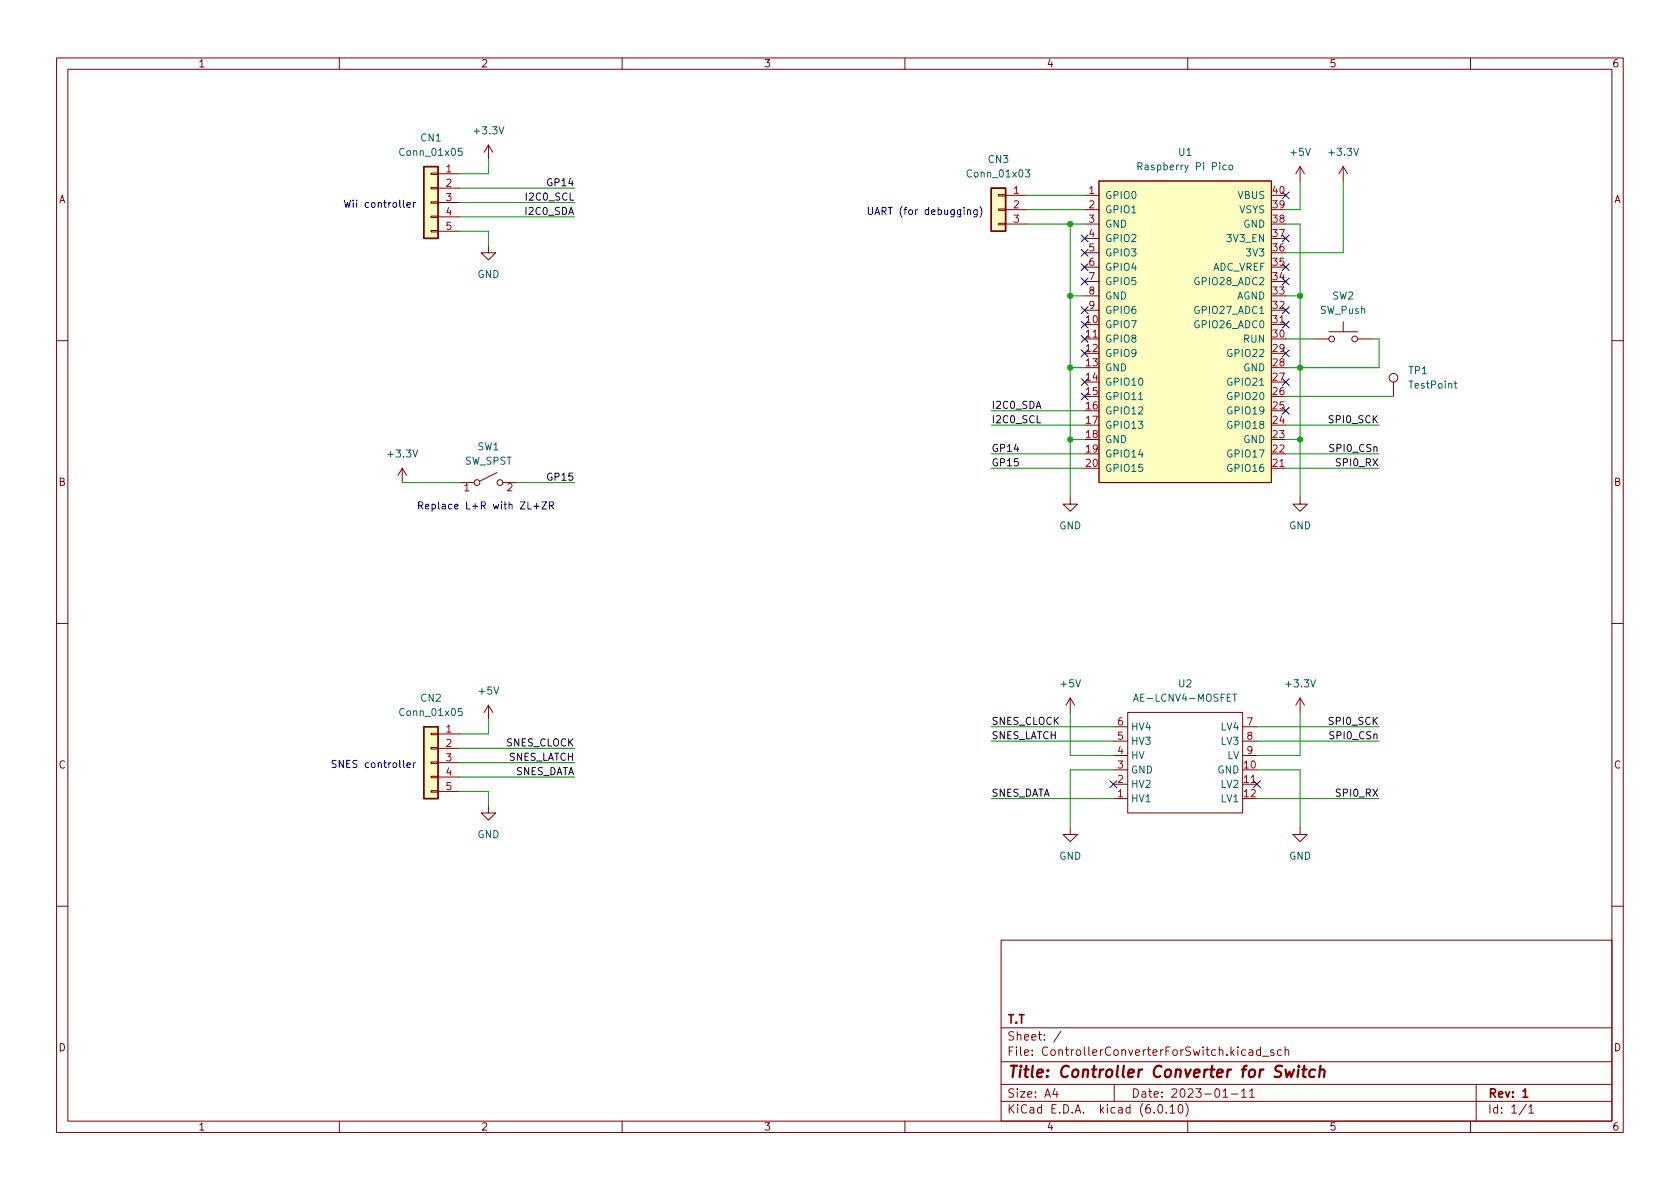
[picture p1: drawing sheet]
<svg xmlns="http://www.w3.org/2000/svg" width="297mm" height="210mm" viewBox="0 0 297 210" stroke-linecap="round" stroke-linejoin="round" font-family="sans-serif">
<g fill="none" stroke="#840000" stroke-width=".18">
<path d="M10 10.2h277v190.1h-277zM12 12.2h273v186.1h-273zM60 10.2v2M110 10.2v2M160 10.2v2M210 10.2v2M260 10.2v2M76.2 38.2h1.3v.3h-1.3zM76.2 35.7h1.3v.2h-1.3zM76.2 33.1h1.3v.3h-1.3zM76.2 30.6h1.3v.3h-1.3zM77.5 30.7h3.8"/>
<path d="M77.5 33.3h3.8M77.5 35.8h3.8M77.5 38.3h3.8M86.4 25.6l-.8 1.3M86.4 25.6v2.6M86.4 25.6l.7 1.3M176.5 39.5h1.3v.2h-1.3zM176.5 37h1.3v.2h-1.3zM176.5 34.4h1.3v.3h-1.3zM177.8 34.5h3.8M177.8 37.1h3.8M177.8 39.6h3.8"/>
<path d="M191.8 34.5h2.5M191.8 37.1h2.5M191.8 39.6h2.5M194.3 32h30.5v53.3h-30.5zM229.9 29.5l-.8 1.2M229.9 29.5v2.5M229.9 29.5l.7 1.2M237.5 29.5v2.5M237.5 29.5l-.8 1.2M237.5 29.5l.8 1.2M76.2 40.8h1.3v.2h-1.3zM77.5 40.9h3.8"/>
<path d="M86.4 43.4v1.3h1.2l-1.2 1.3-1.3-1.3h1.3M191.8 59.9h2.5M191.8 42.2h2.5M191.8 44.7h2.5M191.8 47.2h2.5M191.8 49.8h2.5M191.8 52.3h2.5M191.8 54.9h2.5M224.8 57.4h2.5M232.4 59.9h2.5M234.9 58.7h5.1M237.5 56.9v1.8"/>
<path d="M240 59.9h2.6M10 60.2h2M246.4 67.6v2.5M285 60.2h2M71.1 82.8l-.7 1.3M71.1 82.8v2.5M71.1 82.8l.8 1.3M81.3 85.3h2.5M87.9 83.6l-3.1 1.5M88.9 85.3h2.5M189.2 87.9v1.2h1.3l-1.3 1.3-1.2-1.3h1.2M224.8 82.8h2.5"/>
<path d="M229.9 87.9v1.2h1.2l-1.2 1.3-1.3-1.3h1.3M10 110.2h2M285 110.2h2M76.2 139.8h1.3v.3h-1.3zM76.2 137.3h1.3v.2h-1.3zM76.2 134.7h1.3v.3h-1.3zM76.2 132.2h1.3v.3h-1.3zM76.2 129.7h1.3v.2h-1.3zM77.5 129.8h3.8M77.5 132.3h3.8M77.5 134.9h3.8M77.5 137.4h3.8"/>
<path d="M77.5 139.9h3.8M86.4 124.7v2.5M86.4 124.7l-.8 1.3M86.4 124.7l.7 1.3M189.2 123.4l-.7 1.3M189.2 123.4v2.6M189.2 123.4l.8 1.3M196.8 138.7h2.6M196.8 136.1h2.6M196.8 133.6h2.6M196.8 131.1h2.6M196.8 128.5h2.6"/>
<path d="M199.4 126h20.3v17.8h-20.3zM219.7 138.7h2.5M219.7 133.6h2.5M219.7 131.1h2.5M219.7 128.5h2.5M229.9 123.4v2.6M229.9 123.4l-.8 1.3M229.9 123.4l.7 1.3M86.4 142.5v1.3h1.2l-1.2 1.2-1.3-1.2h1.3M189.2 146.3v1.3h1.3l-1.3 1.2-1.2-1.2h1.2M196.8 141.2h2.6M229.9 146.3v1.3h1.2l-1.2 1.2-1.3-1.2h1.3"/>
<path d="M10 160.2h2M177 166.3h108v32h-108zM285 160.2h2M60 198.3v2M110 198.3v2M160 198.3v2M177 194.8h108M177 191.8h108M177 187.8h108M177 181.8h108M186.5 192.5l-.4 1h1M186.9 193v1"/>
<path d="M187.6 182.4l-1.3 1.9M197 191.8v3M204.9 195.4l.2-.1a.81 .81 0 0 1 .6 .7 .81 .81 0 0 1-.3 .8h-.2a.81 .81 0 0 1-.6-.6 .81 .81 0 0 1 .3-.8zM206.2 196.7v.1M206.9 195.8l.4-.5v1.5M206.9 196.8h.8M208.5 195.4l.1-.1a.81 .81 0 0 1 .6 .7 .81 .81 0 0 1-.3 .8h-.1a.81 .81 0 0 1-.6-.6 .81 .81 0 0 1 .3-.8zM209.6 195.1a1.72 1.72 0 0 1 0 2.3M210 198.3v2M216.2 193l.4-.5v1.5M216.2 194h.9M217.7 193.5h1.2"/>
<path d="M219.5 193l.4-.5v1.5M219.5 194h.9M220.9 185.7h.5l.1 .9M220.9 193l.5-.5v1.5M220.9 194h.9M221.5 186l-.5 .1a.29 .29 0 0 0-.2 .2 .29 .29 0 0 0 .2 .3h.5M222.9 185.7l-.5-.1-.3 .3v.4l.2 .3h.6M222.9 185.1v1.5M223.2 186.8h1.2M225.2 185.7l-.3-.1-.3 .2 .1 .3 .5 .1v.4h-.6M226.6 185.7l-.5-.1-.2 .3v.4l.1 .3h.6M227.2 185.8l.2-.2 .4 .1 .1 .9"/>
<path d="M227.2 185.1v1.5M260 198.3v2M261 191.8v6.5M269.9 195.3l-1.3 1.9M270.3 195.8l.4-.5v1.5M270.3 196.8h.9"/>
<circle cx="235.5" cy="59.9" r=".51"/>
<circle cx="239.5" cy="59.9" r=".51"/>
<circle cx="246.4" cy="66.8" r=".76"/>
<circle cx="84.3" cy="85.3" r=".51"/>
<circle cx="88.4" cy="85.3" r=".51"/>
</g>
<path d="M269.3 193l.4-.5v1.5M269.3 194h.8" fill="none" stroke="#840000" stroke-width=".3"/>
<path d="M227.3 189.1l.2 1.4 .5-1 .3 1 .5-1.4M229.6 189.1l-.2 1.4M229.7 188.5l-.1 .1v.1l.2-.1-.1-.1-.1 .2M230.3 189.1h.7M230.6 188.5l-.2 1.7 .1 .2 .3 .1M232.5 189.2a.66 .66 0 0 0-1 .3v.6l.1 .3 .2 .1 .6-.1M233.4 189.3a.49 .49 0 0 1 .8 .1l-.1 1.1M233.5 188.5l-.3 2" fill="none" stroke="#840000" stroke-width=".4"/>
<g fill="#ffffc2" stroke="#ffffc2" stroke-width=".18">
<path d="M74.9 29.5h2.6v12.7h-2.6z"/>
<path d="M175.3 33.3h2.5v7.6h-2.5z"/>
<path d="M74.9 128.5h2.6v12.7h-2.6z"/>
<path d="M194.3 32h30.5v53.3h-30.5z"/>
</g>
<path d="M74.9 29.5h2.6v12.7h-2.6zM175.3 33.3h2.5v7.6h-2.5zM74.9 128.5h2.6v12.7h-2.6z" fill="none" stroke="#840000" stroke-width=".25"/>
<g fill="none" stroke="#006464" stroke-width=".18">
<path d="M81.7 26.2h-.6l-.1 .6 .2-.1 .4 .1 .1 .1v.5l-.2 .1-.5-.1M181.3 30h.8l-.5 .5 .4 .1v.6l-.2 .1-.5-.1M201.2 29.4h.6l.1-.2v-.3l-.7-.1v1.2M201.5 29.4l.4 .6M216.8 29.2h-.4l-.2 .2 .1 .6h.5M217.4 29.3l.1-.1 .4 .1 .1 .5-.2 .2h-.3l-.1-.1zM201.3 70.7h.8M257.1 67.8h.5M257.3 67.4v1.1l.3 .1M81.7 125.3h-.6l-.1 .6 .2-.1h.4l.1 .2v.4l-.2 .2-.5-.2M200.4 124l.4-1.3 .5 1.3M200.5 123.6h.6"/>
<path d="M218 122.7h.7"/>
</g>
<g fill="none" stroke="#0000c2" stroke-width=".18">
<path d="M60.9 35.4l.3 1.3 .2-.9 .3 .9 .3-1.3M73.5 35.8l-.4 .3M153.5 36.7v1l.3 .2h.2l.3-.2v-1M154.7 37.9l.4-1.2 .4 1.2M154.8 37.6h.6M173.2 36.5a1.46 1.46 0 0 1 0 1.9M94.4 89.5h.9M94.8 89v1M95.8 88.7h.9l-.9 1.3h.9M97.1 89.4l.6-.1 .2-.1-.1-.3-.7-.2v1.3M97.4 89.4l.5 .6M59.4 134.5h-.5l-.2 .2 .1 .3 .6 .2v.4l-.2 .1h-.5"/>
<path d="M73.5 134.9l-.4 .2"/>
</g>
<g fill="none" stroke="#009600" stroke-width=".18">
<path d="M81.3 38.3h20.3M81.3 35.8h20.3M81.3 33.3h20.3M86.4 28.2v2.5h-5.1M181.6 39.6h10.2M181.6 37.1h10.2M181.6 34.5h10.2M189.2 39.6v48.3M227.3 39.6h2.6v48.3M229.9 32v5.1h-2.6M237.5 32v12.7h-10.2M81.3 40.9h5.1v2.5"/>
<path d="M189.2 52.3h2.6M227.3 59.9h5.1M227.3 52.3h2.6M242.6 59.9h1.2v5.1h-16.5M175.3 75.2h16.5M175.3 72.6h16.5M189.2 77.7h2.6M189.2 65h2.6M227.3 77.7h2.6M227.3 70.1h19.1M227.3 75.2h16.5M71.1 85.3h10.2"/>
<path d="M91.4 85.3h10.2M175.3 82.8h16.5M175.3 80.3h16.5M227.3 82.8h16.5M227.3 80.3h16.5M81.3 139.9h5.1v2.6M81.3 132.3h20.3M81.3 137.4h20.3M81.3 134.9h20.3M86.4 127.2v2.6h-5.1M175.3 128.5h21.5M175.3 131.1h21.5"/>
<path d="M189.2 126v7.6h7.6M196.8 136.1h-7.6v10.2M222.2 136.1h7.7v10.2M222.2 128.5h21.6M222.2 131.1h21.6M229.9 126v7.6h-7.7M175.3 141.2h21.5M222.2 141.2h21.6"/>
</g>
<g fill="none" stroke="#000084" stroke-width=".18">
<path d="M226.7 33.9l1.2 1.2M227.9 33.9l-1.2 1.2M191.2 59.3l1.2 1.2M191.2 56.8l1.2 1.2M191.2 54.2l1.2 1.3M191.2 46.6l1.2 1.2M191.2 49.2l1.2 1.2M191.2 41.5l1.2 1.3M191.2 44.1l1.2 1.2M192.4 59.3l-1.2 1.2M192.4 56.8l-1.2 1.2M192.4 54.2l-1.2 1.3"/>
<path d="M192.4 46.6l-1.2 1.2M192.4 49.2l-1.2 1.2M192.4 41.5l-1.2 1.3M192.4 44.1l-1.2 1.2M226.7 56.8l1.2 1.2M226.7 54.2l1.2 1.3M226.7 49.2l1.2 1.2M226.7 46.6l1.2 1.2M226.7 41.5l1.2 1.3M227.9 56.8l-1.2 1.2M227.9 54.2l-1.2 1.3M227.9 49.2l-1.2 1.2"/>
<path d="M227.9 46.6l-1.2 1.2M227.9 41.5l-1.2 1.3M191.2 66.9l1.2 1.3M191.2 69.5l1.2 1.2M191.2 61.9l1.2 1.2M192.4 66.9l-1.2 1.3M192.4 69.5l-1.2 1.2M192.4 61.9l-1.2 1.2M226.7 72l1.2 1.2M226.7 66.9l1.2 1.3M226.7 61.9l1.2 1.2M227.9 72l-1.2 1.2"/>
<path d="M227.9 66.9l-1.2 1.3M227.9 61.9l-1.2 1.2M196.2 138.1l1.3 1.2M197.5 138.1l-1.3 1.2M221.6 138.1l1.3 1.2M222.9 138.1l-1.3 1.2"/>
</g>
<g fill="#009600" stroke="#009600" stroke-width=".18">
<circle cx="229.9" cy="77.7" r=".46"/>
<circle cx="229.9" cy="52.3" r=".46"/>
<circle cx="229.9" cy="65" r=".46"/>
<circle cx="189.2" cy="65" r=".46"/>
<circle cx="189.2" cy="52.3" r=".46"/>
<circle cx="189.2" cy="39.6" r=".46"/>
<circle cx="189.2" cy="77.7" r=".46"/>
</g>
<text font-size="2.8" fill="#840000" x="178" y="190.6">Title: Controller Converter for Switch</text>
<g font-size="2.1" fill="#840000">
<text x="178" y="184">Sheet: /</text>
<text x="178" y="181">T.T</text>
<text x="178" y="186.7">File: ControllerConverterForSwitch.kicad_sch</text>
<text x="178" y="196.9">KiCad E.D.A. kicad (6.0.10)</text>
<text x="178" y="194.1">Size: A4</text>
<text x="200" y="194.1">Date: 2023-01-11</text>
<text x="263" y="194.1">Rev: 1</text>
<text x="263" y="196.9">Id: 1/1</text>
</g>
<g font-size="1.8" fill="#840000">
<text x="35" y="11.9">1</text>
<text x="85" y="11.9">2</text>
<text x="135" y="11.9">3</text>
<text x="185" y="11.9">4</text>
<text x="235" y="11.9">5</text>
<text x="285" y="11.9">6</text>
<text x="10.3" y="35.9">A</text>
<text x="285.3" y="35.9">A</text>
<text x="10.3" y="85.9">B</text>
<text x="285.3" y="85.9">B</text>
<text x="10.3" y="135.9">C</text>
<text x="285.3" y="135.9">C</text>
<text x="10.3" y="185.9">D</text>
<text x="285.3" y="185.9">D</text>
<text x="35" y="199.9">1</text>
<text x="85" y="199.9">2</text>
<text x="135" y="199.9">3</text>
<text x="185" y="199.9">4</text>
<text x="235" y="199.9">5</text>
<text x="285" y="199.9">6</text>
</g>
<g font-size="1.8" fill="#006464">
<text x="84" y="23.7">+3.3V</text>
<text x="71" y="27.6">Conn_01x05</text>
<text x="74.4" y="25">CN1</text>
<text x="174.8" y="28.8">CN3</text>
<text x="208.4" y="27.6">U1</text>
<text x="228.3" y="27.6">+5V</text>
<text x="235.2" y="27.6">+3.3V</text>
<text x="171.3" y="31.4">Conn_01x03</text>
<text x="195.3" y="35.2">GPIO0</text>
<text x="202" y="30.1">Raspberry Pi Pico</text>
<text x="218.9" y="35.2">VBUS</text>
<text x="195.3" y="37.7">GPIO1</text>
<text x="195.3" y="40.3">GND</text>
<text x="219.1" y="37.7">VSYS</text>
<text x="219.8" y="40.3">GND</text>
<text x="195.3" y="42.8">GPIO2</text>
<text x="195.3" y="45.3">GPIO3</text>
<text x="195.3" y="47.9">GPIO4</text>
<text x="214.2" y="47.9">ADC_VREF</text>
<text x="217.2" y="42.8">3V3_EN</text>
<text x="220.6" y="45.3">3V3</text>
<text x="84.4" y="49.1">GND</text>
<text x="195.3" y="50.4">GPIO5</text>
<text x="195.3" y="53">GND</text>
<text x="211.6" y="50.4">GPIO28_ADC2</text>
<text x="218.6" y="53">AGND</text>
<text x="235.6" y="53">SW2</text>
<text x="195.3" y="58">GPIO7</text>
<text x="195.3" y="55.5">GPIO6</text>
<text x="211.6" y="58">GPIO26_ADC0</text>
<text x="211.6" y="55.5">GPIO27_ADC1</text>
<text x="233.4" y="55.5">SW_Push</text>
<text x="195.3" y="60.6">GPIO8</text>
<text x="195.3" y="63.1">GPIO9</text>
<text x="195.3" y="65.7">GND</text>
<text x="217.4" y="63.1">GPIO22</text>
<text x="219.8" y="65.7">GND</text>
<text x="219.9" y="60.6">RUN</text>
<text x="195.3" y="68.2">GPIO10</text>
<text x="195.3" y="70.7">GPIO11</text>
<text x="217.4" y="70.7">GPIO20</text>
<text x="217.4" y="68.2">GPIO21</text>
<text x="249.1" y="66.2">TP1</text>
<text x="249.3" y="68.7">TestPoint</text>
<text x="195.3" y="73.3">GPIO12</text>
<text x="195.3" y="75.8">GPIO13</text>
<text x="217.4" y="75.8">GPIO18</text>
<text x="217.4" y="73.3">GPIO19</text>
<text x="68.8" y="80.9">+3.3V</text>
<text x="82.1" y="82.2">SW_SPST</text>
<text x="84.4" y="79.6">SW1</text>
<text x="195.3" y="78.4">GND</text>
<text x="195.3" y="80.9">GPIO14</text>
<text x="195.3" y="83.4">GPIO15</text>
<text x="217.4" y="83.4">GPIO16</text>
<text x="217.4" y="80.9">GPIO17</text>
<text x="219.8" y="78.4">GND</text>
<text x="187.3" y="93.6">GND</text>
<text x="227.9" y="93.6">GND</text>
<text x="74.4" y="124.1">CN2</text>
<text x="84.8" y="122.8">+5V</text>
<text x="187.6" y="121.5">+5V</text>
<text x="201.1" y="124.1">AE-LCNV4-MOSFET</text>
<text x="208.4" y="121.5">U2</text>
<text x="227.5" y="121.5">+3.3V</text>
<text x="71" y="126.6">Conn_01x05</text>
<text x="199.9" y="131.7">HV3</text>
<text x="199.9" y="129.2">HV4</text>
<text x="216" y="129.2">LV4</text>
<text x="216" y="131.7">LV3</text>
<text x="199.9" y="136.8">GND</text>
<text x="199.9" y="134.2">HV</text>
<text x="215.3" y="136.8">GND</text>
<text x="216.9" y="134.2">LV</text>
<text x="199.9" y="141.9">HV1</text>
<text x="199.9" y="139.3">HV2</text>
<text x="216" y="139.3">LV2</text>
<text x="216" y="141.9">LV1</text>
<text x="84.4" y="148.2">GND</text>
<text x="187.3" y="152">GND</text>
<text x="227.9" y="152">GND</text>
</g>
<g font-size="1.8" fill="#a90000">
<text x="78.9" y="30.5">1</text>
<text x="78.9" y="33">2</text>
<text x="78.9" y="35.6">3</text>
<text x="179.2" y="34.3">1</text>
<text x="192.5" y="34.3">1</text>
<text x="225.1" y="34.3">40</text>
<text x="78.9" y="38.1">4</text>
<text x="78.9" y="40.6">5</text>
<text x="179.2" y="36.8">2</text>
<text x="179.2" y="39.4">3</text>
<text x="192.5" y="36.8">2</text>
<text x="192.5" y="39.4">3</text>
<text x="192.5" y="41.9">4</text>
<text x="225.1" y="41.9">37</text>
<text x="225.1" y="39.4">38</text>
<text x="225.1" y="36.8">39</text>
<text x="192.5" y="44.4">5</text>
<text x="192.5" y="47">6</text>
<text x="225.1" y="47">35</text>
<text x="225.1" y="44.4">36</text>
<text x="192.5" y="49.5">7</text>
<text x="192.5" y="52.1">8</text>
<text x="225.1" y="52.1">33</text>
<text x="225.1" y="49.5">34</text>
<text x="192.1" y="57.1">10</text>
<text x="192.1" y="59.7">11</text>
<text x="192.5" y="54.6">9</text>
<text x="225.1" y="59.7">30</text>
<text x="225.1" y="57.1">31</text>
<text x="225.1" y="54.6">32</text>
<text x="192.1" y="62.2">12</text>
<text x="192.1" y="64.8">13</text>
<text x="225.1" y="64.8">28</text>
<text x="225.1" y="62.2">29</text>
<text x="192.1" y="67.3">14</text>
<text x="192.1" y="69.8">15</text>
<text x="225.1" y="69.8">26</text>
<text x="225.1" y="67.3">27</text>
<text x="192.1" y="72.4">16</text>
<text x="192.1" y="74.9">17</text>
<text x="192.1" y="77.5">18</text>
<text x="225.1" y="77.5">23</text>
<text x="225.1" y="74.9">24</text>
<text x="225.1" y="72.4">25</text>
<text x="192.1" y="80">19</text>
<text x="192.1" y="82.5">20</text>
<text x="225.1" y="82.5">21</text>
<text x="225.1" y="80">22</text>
<text x="82.1" y="86.9">1</text>
<text x="89.7" y="86.9">2</text>
<text x="78.9" y="129.5">1</text>
<text x="197.6" y="130.8">5</text>
<text x="197.6" y="128.3">6</text>
<text x="220.5" y="128.3">7</text>
<text x="220.5" y="130.8">8</text>
<text x="78.9" y="132.1">2</text>
<text x="78.9" y="134.6">3</text>
<text x="78.9" y="137.2">4</text>
<text x="197.6" y="135.9">3</text>
<text x="197.6" y="133.3">4</text>
<text x="220" y="135.9">10</text>
<text x="220.5" y="133.3">9</text>
<text x="78.9" y="139.7">5</text>
<text x="197.6" y="141">1</text>
<text x="197.6" y="138.4">2</text>
<text x="220" y="138.4">11</text>
<text x="220" y="141">12</text>
</g>
<g font-size="1.8" fill="#0f0f0f">
<text x="93.3" y="35.5">I2C0_SCL</text>
<text x="97.1" y="32.9">GP14</text>
<text x="93.1" y="38">I2C0_SDA</text>
<text x="175.3" y="72.3">I2C0_SDA</text>
<text x="175.3" y="74.8">I2C0_SCL</text>
<text x="235.3" y="74.8">SPI0_SCK</text>
<text x="175.3" y="79.9">GP14</text>
<text x="175.3" y="82.4">GP15</text>
<text x="235.5" y="79.9">SPI0_CSn</text>
<text x="236.6" y="82.4">SPI0_RX</text>
<text x="97.1" y="85">GP15</text>
<text x="89.5" y="132">SNES_CLOCK</text>
<text x="175.3" y="128.2">SNES_CLOCK</text>
<text x="175.3" y="130.7">SNES_LATCH</text>
<text x="235.3" y="128.2">SPI0_SCK</text>
<text x="235.5" y="130.7">SPI0_CSn</text>
<text x="89.8" y="134.5">SNES_LATCH</text>
<text x="90.9" y="137.1">SNES_DATA</text>
<text x="175.3" y="140.9">SNES_DATA</text>
<text x="236.6" y="140.9">SPI0_RX</text>
</g>
<g font-size="1.8" fill="#0000c2">
<text x="62.4" y="36.7">Wii controller</text>
<text x="155.5" y="38">UART (for debugging)</text>
<text x="73.7" y="90.1">Replace L+R with ZL+ZR</text>
<text x="60.2" y="135.8">SNES controller</text>
</g>
</svg>
